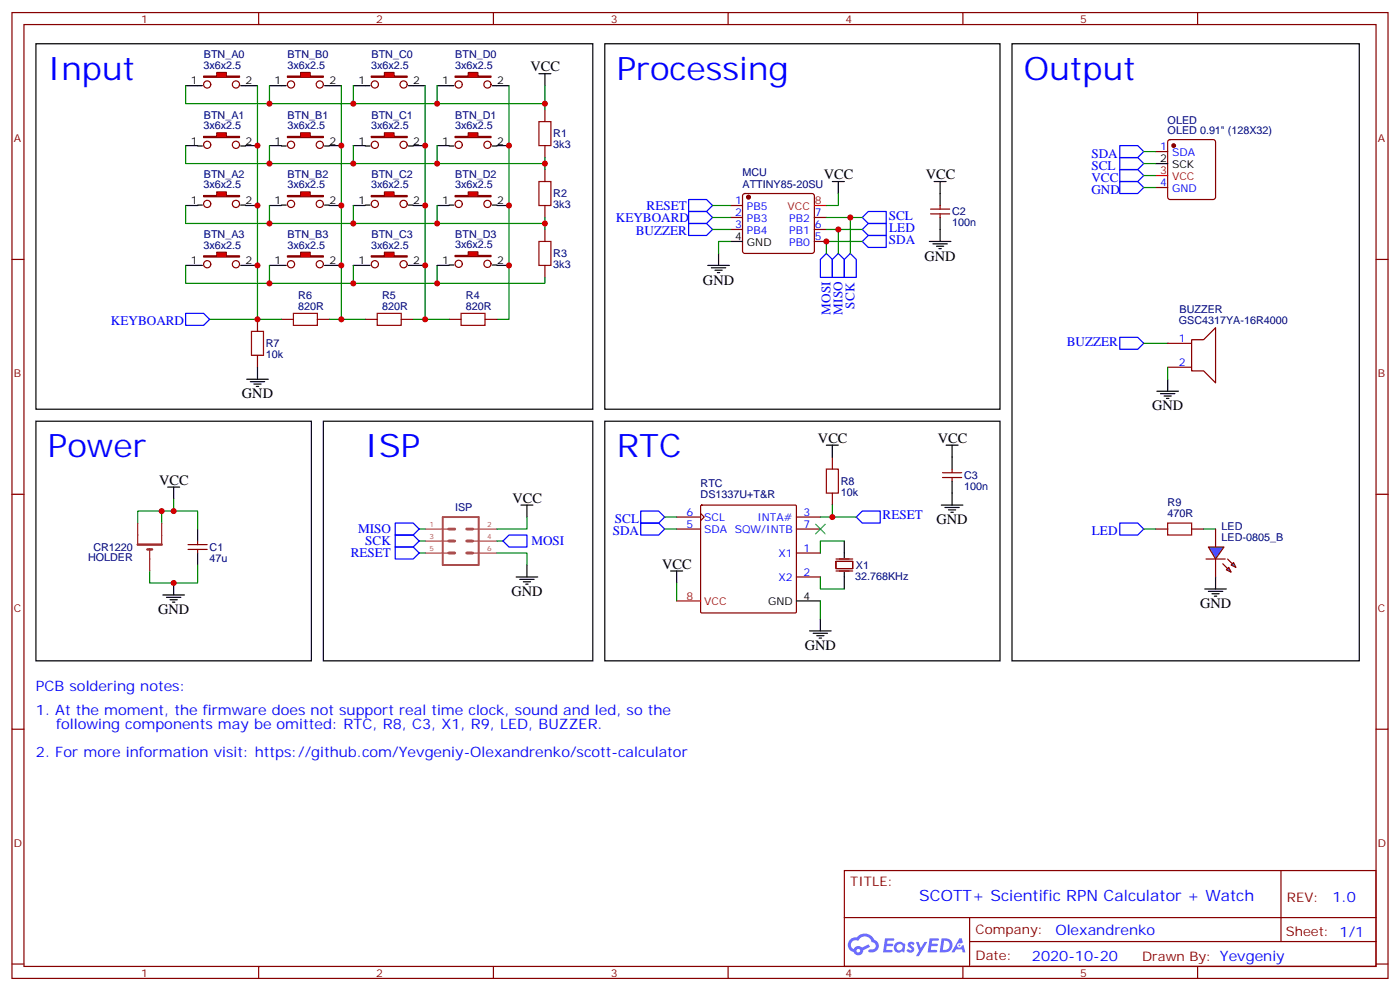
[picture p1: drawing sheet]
<svg xmlns="http://www.w3.org/2000/svg" width="412mm" height="292mm" viewBox="0 0 412 292" stroke-linecap="round" stroke-linejoin="round" font-family="sans-serif">
<g fill="none" stroke="#870000" stroke-width=".35">
<path d="M3.5 3.7h405.4v284.3h-405.4zM7.1 7.2h398.2v277.3h-398.2zM76.2 3.7v3.5M145.3 3.7v3.5M214.5 3.7v3.5M283.6 3.7v3.5M352.8 3.7v3.5M3.5 76.4h3.6M405.3 76.4h3.6M3.5 145.5h3.6M405.3 145.5h3.6M3.5 214.7h3.6"/>
<path d="M405.3 214.7h3.6M248.7 256.3h156.6v28.2h-156.6zM377.3 256.3v20.9M248.7 270.1h156.5M285.6 277.2h119.6M285.6 270.1v14.2M3.5 283.8h3.6M76.2 284.5v3.5M145.3 284.5v3.5M214.5 284.5v3.5M283.6 284.5v3.5M352.8 284.5v3.5"/>
<path d="M405.3 283.8h3.6"/>
</g>
<g fill="#5487ff">
<path d="M267.7 277.5a1.22 1.22 0 0 1 1.7 .2l-.4 .6a.47 .47 0 0 0-.3-.4 .47 .47 0 0 0-.5 .2l.1 .2a1.14 1.14 0 0 1 .8 1.8 1.14 1.14 0 0 1-1.9 0l-.2-.2 .5-.6 .7 .5a.29 .29 0 0 0 .3-.3 .29 .29 0 0 0-.2-.3 1.04 1.04 0 0 1-.6-1.7z"/>
<path d="M260.7 276.2h2.4l.3 .2-.2 .5-1.8 .1-.1 .8h1.5l.3 .4-.3 .4h-1.6l-.2 1.1h1.7l.2 .3-.2 .3-2.6 .1z"/>
<path d="M273.8 276.2h2.4l.3 .2-.1 .5-1.8 .1-.2 .8h1.6l.3 .4-.4 .4-1.6-.1-.1 1.1 1.7 .1 .2 .3-.2 .3-2.6 .1z"/>
<path d="M282.6 276.2h.7l.3 1.3-.6 .3a.69 .69 0 0 0-1 .3 .69 .69 0 0 0 .4 .9 .69 .69 0 0 0 .9-.6l.5-.2 .6 2.2h-.8l-.2-.9h-1.8l-.5 .9h-.8z"/>
<path d="M269.8 277.3h.8l.6 1.8 1.1-1.8h.9l-2.6 4.2h-.8l.9-1.5z"/>
<path d="M277.4 276.2l-.6 4.2h1.3a2.11 2.11 0 0 0 2.5-2.1 2.11 2.11 0 0 0-2.5-2.1zM278.1 277a1.39 1.39 0 0 1 1.7 1.4 1.39 1.39 0 0 1-1.8 1.2h-.3z"/>
<path d="M263.7 277.8a1.54 1.54 0 0 0-.1 2.2 1.54 1.54 0 0 0 2.2 .1l.6 .3 .3-2.3-.2-.3h-.4a1.49 1.49 0 0 0-2.4 0zM264 278.8a.94 .94 0 0 1 1.8 0 .94 .94 0 0 1-1.8 0z"/>
<path d="M250.4 276.6a2.18 2.18 0 0 0 1.1 3.7 1.44 1.44 0 0 0 1.6 .9 1.44 1.44 0 0 0 1.2-1.4l2-1.1-.5-.7-1.9 1a1.47 1.47 0 0 0-2.4 .4 1.39 1.39 0 0 1-.7-1.9 1.39 1.39 0 0 1 2-.5 2.12 2.12 0 0 1 2.2-1.3 2.12 2.12 0 0 1 1.9 1.7 1.14 1.14 0 0 1 1.1 1.4 1.14 1.14 0 0 1-1.7 .7 .43 .43 0 0 0-.5 .4 .43 .43 0 0 0 .4 .5 1.98 1.98 0 0 0 2.5-1.2 1.98 1.98 0 0 0-1.2-2.6 3.1 3.1 0 0 0-5.3-.6l-.9 .1zM252.3 279.9a.55 .55 0 0 1 1.1 0 .55 .55 0 0 1-1.1 0z"/>
<circle cx="282.6" cy="278.3" r=".26"/>
</g>
<path d="M340.4 44.6h3.6M340.4 55.2h3.6M344.2 41.3l.5-.2h12.7l.5 .2 .2 .5v16.2l-.3 .5-.4 .2h-12.7l-.5-.2-.2-.5v-16.2z" fill="none" stroke="#870000" stroke-width=".35"/>
<circle cx="345.7" cy="42.9" r=".53" fill="#870000" stroke="#870000" stroke-width=".35"/>
<path d="M54.7 25.2h3.5M72.3 25.2h3.5M340.4 48.2h3.6M153.5 148.7h3.5M155.2 148.7v3.5M152 169.9h6.4M153.1 170.6h4.2M154.2 171.3h2.1M154.9 172h.7M155.2 166.3v3.6" fill="none" stroke="#000" stroke-width=".35"/>
<path d="M340.4 51.7h3.6" fill="none" stroke="#f00" stroke-width=".35"/>
<path d="M130.4 152.2h10.6v14.1h-10.6z" fill="none" stroke="#a64a4a" stroke-width=".56"/>
<path d="M132.2 159.3h1.7M132.2 155.8h1.7M137.5 159.3h1.7M137.5 155.8h1.7M132.2 162.8h1.7M137.5 162.8h1.7" fill="none" stroke="#a64a4a" stroke-width=".85"/>
<path d="M125.2 155.8h7M125.2 159.3h7M139.5 155.8h6.9M139.5 159.3h6.9M125.2 162.8h7M139.5 162.8h6.9" fill="none" stroke="#a64a4a" stroke-width=".35"/>
<path d="M123.5 159.3h1.7M123.5 155.8h1.7M146.4 159.3h1.8M155.2 152.2v3.6h-8.8M123.5 162.8h1.7M146.4 162.8h8.8v3.5" fill="none" stroke="#008700" stroke-width=".35"/>
<path d="M116.4 154h5.3l1.8 1.8-1.8 1.7h-5.3zM116.4 157.5h5.3l1.8 1.8-1.8 1.7h-5.3zM148.2 159.3l1.7-1.8h5.3v3.5h-5.3zM116.4 161h5.3l1.8 1.8-1.8 1.8h-5.3z" fill="none" stroke="#00f" stroke-width=".35"/>
<path d="M60 22.4h3.9v-1.1h2.8v1.1h3.9v.4h-10.6z" fill="#f00" stroke="#870000" stroke-width=".35"/>
<g fill="none" stroke="#870000" stroke-width=".35">
<circle cx="61" cy="24.9" r="1.06"/>
<circle cx="69.5" cy="24.9" r="1.06"/>
</g>
<path d="M58.2 25.2h1.4M70.9 25.2h1.4M54.7 42.9h3.5M72.3 42.9h3.5" fill="none" stroke="#000" stroke-width=".35"/>
<path d="M60 40.2h3.9v-1.1h2.8v1.1h3.9v.3h-10.6z" fill="#f00" stroke="#870000" stroke-width=".35"/>
<g fill="none" stroke="#870000" stroke-width=".35">
<circle cx="61" cy="42.6" r="1.06"/>
<circle cx="69.5" cy="42.6" r="1.06"/>
</g>
<path d="M58.2 43h1.4M70.9 43h1.4M54.7 60.5h3.5M72.3 60.5h3.5" fill="none" stroke="#000" stroke-width=".35"/>
<path d="M60 57.6h3.9v-1.1h2.8v1.1h3.9v.3h-10.6z" fill="#f00" stroke="#870000" stroke-width=".35"/>
<g fill="none" stroke="#870000" stroke-width=".35">
<circle cx="61" cy="60" r="1.06"/>
<circle cx="69.5" cy="60" r="1.06"/>
</g>
<path d="M54.7 78.1h3.5M58.2 60.4h1.4M70.9 60.4h1.4M72.3 78.1h3.5" fill="none" stroke="#000" stroke-width=".35"/>
<path d="M60 75.3h3.9v-1h2.8v1h3.9v.4h-10.6z" fill="#f00" stroke="#870000" stroke-width=".35"/>
<g fill="none" stroke="#870000" stroke-width=".35">
<circle cx="61" cy="77.8" r="1.06"/>
<circle cx="69.5" cy="77.8" r="1.06"/>
</g>
<path d="M79.4 25.2h3.5M97 25.2h3.5M58.2 78.1h1.4M70.9 78.1h1.4" fill="none" stroke="#000" stroke-width=".35"/>
<path d="M84.7 22.4h3.8v-1.1h2.9v1.1h3.8v.4h-10.5z" fill="#f00" stroke="#870000" stroke-width=".35"/>
<g fill="none" stroke="#870000" stroke-width=".35">
<circle cx="85.7" cy="24.9" r="1.06"/>
<circle cx="94.2" cy="24.9" r="1.06"/>
</g>
<path d="M82.9 25.2h1.4M95.6 25.2h1.4M79.4 60.5h3.5M97 60.5h3.5" fill="none" stroke="#000" stroke-width=".35"/>
<path d="M84.7 57.6h3.8v-1.1h2.9v1.1h3.8v.3h-10.5z" fill="#f00" stroke="#870000" stroke-width=".35"/>
<g fill="none" stroke="#870000" stroke-width=".35">
<circle cx="85.7" cy="60" r="1.06"/>
<circle cx="94.2" cy="60" r="1.06"/>
</g>
<path d="M79.4 78.1h3.5M82.9 60.4h1.4M95.6 60.4h1.4M97 78.1h3.5" fill="none" stroke="#000" stroke-width=".35"/>
<path d="M84.7 75.3h3.8v-1h2.9v1h3.8v.4h-10.5z" fill="#f00" stroke="#870000" stroke-width=".35"/>
<g fill="none" stroke="#870000" stroke-width=".35">
<circle cx="85.7" cy="77.8" r="1.06"/>
<circle cx="94.2" cy="77.8" r="1.06"/>
</g>
<path d="M79.4 42.9h3.5M97 42.9h3.5M82.9 78.1h1.4M95.6 78.1h1.4" fill="none" stroke="#000" stroke-width=".35"/>
<path d="M84.7 40.2h3.8v-1.1h2.9v1.1h3.8v.3h-10.5z" fill="#f00" stroke="#870000" stroke-width=".35"/>
<g fill="none" stroke="#870000" stroke-width=".35">
<circle cx="85.7" cy="42.6" r="1.06"/>
<circle cx="94.2" cy="42.6" r="1.06"/>
</g>
<path d="M104.1 25.2h3.5M121.7 25.2h3.5M82.9 43h1.4M95.6 43h1.4" fill="none" stroke="#000" stroke-width=".35"/>
<path d="M109.4 22.4h3.8v-1.1h2.9v1.1h3.8v.4h-10.5z" fill="#f00" stroke="#870000" stroke-width=".35"/>
<g fill="none" stroke="#870000" stroke-width=".35">
<circle cx="110.4" cy="24.9" r="1.06"/>
<circle cx="118.9" cy="24.9" r="1.06"/>
</g>
<path d="M107.6 25.2h1.4M120.3 25.2h1.4M104.1 42.9h3.5M121.7 42.9h3.5" fill="none" stroke="#000" stroke-width=".35"/>
<path d="M109.4 40.2h3.8v-1.1h2.9v1.1h3.8v.3h-10.5z" fill="#f00" stroke="#870000" stroke-width=".35"/>
<g fill="none" stroke="#870000" stroke-width=".35">
<circle cx="110.4" cy="42.6" r="1.06"/>
<circle cx="118.9" cy="42.6" r="1.06"/>
</g>
<path d="M107.6 43h1.4M120.3 43h1.4M104.1 60.5h3.5M121.7 60.5h3.5" fill="none" stroke="#000" stroke-width=".35"/>
<path d="M109.4 57.6h3.8v-1.1h2.9v1.1h3.8v.3h-10.5z" fill="#f00" stroke="#870000" stroke-width=".35"/>
<g fill="none" stroke="#870000" stroke-width=".35">
<circle cx="110.4" cy="60" r="1.06"/>
<circle cx="118.9" cy="60" r="1.06"/>
</g>
<path d="M104.1 78.1h3.5M107.6 60.4h1.4M120.3 60.4h1.4M121.7 78.1h3.5" fill="none" stroke="#000" stroke-width=".35"/>
<path d="M109.4 75.3h3.8v-1h2.9v1h3.8v.4h-10.5z" fill="#f00" stroke="#870000" stroke-width=".35"/>
<g fill="none" stroke="#870000" stroke-width=".35">
<circle cx="110.4" cy="77.8" r="1.06"/>
<circle cx="118.9" cy="77.8" r="1.06"/>
</g>
<path d="M128.8 25.2h3.5M146.4 25.2h3.5M107.6 78.1h1.4M120.3 78.1h1.4" fill="none" stroke="#000" stroke-width=".35"/>
<path d="M134.1 22.4h3.8v-1.1h2.9v1.1h3.8v.4h-10.5z" fill="#f00" stroke="#870000" stroke-width=".35"/>
<g fill="none" stroke="#870000" stroke-width=".35">
<circle cx="135.1" cy="24.9" r="1.06"/>
<circle cx="143.6" cy="24.9" r="1.06"/>
</g>
<path d="M132.3 25.2h1.4M145 25.2h1.4M128.8 42.9h3.5M146.4 42.9h3.5" fill="none" stroke="#000" stroke-width=".35"/>
<path d="M134.1 40.2h3.8v-1.1h2.9v1.1h3.8v.3h-10.5z" fill="#f00" stroke="#870000" stroke-width=".35"/>
<g fill="none" stroke="#870000" stroke-width=".35">
<circle cx="135.1" cy="42.6" r="1.06"/>
<circle cx="143.6" cy="42.6" r="1.06"/>
</g>
<path d="M132.3 43h1.4M145 43h1.4M128.8 60.5h3.5M146.4 60.5h3.5" fill="none" stroke="#000" stroke-width=".35"/>
<path d="M134.1 57.6h3.8v-1.1h2.9v1.1h3.8v.3h-10.5z" fill="#f00" stroke="#870000" stroke-width=".35"/>
<g fill="none" stroke="#870000" stroke-width=".35">
<path d="M160.5 32.3v3.5M160.5 42.9v3.5M160.5 49.9v3.5M219 57.2l.4-.2h19.8l.5 .2 .2 .5v16.2l-.2 .5-.5 .2h-19.8l-.5-.2-.2-.5v-16.2zM160.5 60.5v3.5M160.5 67.6v3.5M160.5 78.1v3.6M215.2 60.5h3.5M215.2 64h3.5M215.2 67.6h3.5M239.9 64h3.5M239.9 67.6h3.5"/>
<path d="M239.9 71.1h3.5M274.1 63h5.7M274.1 61.6h5.7M276.9 60.5v1.1M276.9 63v1M75.8 94v3.5M82.9 94h3.5M93.5 94h3.5M107.6 94h3.5M118.2 94h3.5M132.3 94h3.5M142.9 94h3.5"/>
<path d="M75.8 104.6v3.5M277.6 139.2h5.7M280.5 138.1v1.1M58.2 159.3v1M277.6 140.6h5.7M280.5 140.6v1M340.4 155.8h3.6M351 155.8h3.5M55.4 161.7h5.6M55.4 160.3h5.6M58.2 161.7v1.1"/>
<circle cx="135.1" cy="60" r="1.06"/>
<circle cx="143.6" cy="60" r="1.06"/>
</g>
<g fill="none" stroke="#000" stroke-width=".35">
<path d="M158.7 21.7h3.6M160.5 21.7v3.5M245.2 53.4h3.5M246.9 53.4v3.6M275.2 53.4h3.5M276.9 53.4v7.1M132.3 60.4h1.4M145 60.4h1.4M208.5 78.1h6.3M209.5 78.8h4.3M210.6 79.6h2.1M211.7 74.6v3.5"/>
<path d="M215.2 71.1h3.5M273.8 71.1h6.3M274.8 71.8h4.2M275.9 72.5h2.1M276.6 73.2h.7M276.9 64v7.1M211.3 80.3h.7M72.7 111.7h6.3M73.7 112.4h4.3M74.8 113.1h2.1M75.5 113.8h.7M75.8 108.1v3.6"/>
<path d="M340.8 115.2h6.3M341.8 115.9h4.3M342.9 116.6h2.1M343.6 117.3h.7M344 111.7v3.5M278.7 131.1h3.5M280.5 131.1v7M49.4 143.4h3.5M51.2 143.4v3.5M58.2 155.8v3.5M277.3 148.7h6.3M278.3 149.4h4.3"/>
<path d="M279.4 150.1h2.1M280.1 150.8h.7M280.5 141.6v7.1M48 175.2h6.3M49 175.9h4.3M50.1 176.6h2.1M50.8 177.3h.7M51.2 171.6v3.6M58.2 162.8v3.5M354.9 173.4h6.3M356 174.1h4.2M357 174.8h2.1"/>
<path d="M357.7 175.5h.7M358.1 169.9v3.5"/>
</g>
<g fill="none" stroke="#008700" stroke-width=".35">
<path d="M75.8 25.2v68.8M79.4 25.2v5.3M100.5 25.2v68.8M104.1 25.2v5.3M128.8 25.2v5.3M149.9 25.2v68.8h-3.5M160.5 25.2v7.1M79.4 42.9v5.3M104.1 42.9v5.3M128.8 42.9v5.3M246.9 57v3.5h-3.5M336.9 44.6h3.5"/>
<path d="M336.9 48.2h3.5M336.9 51.7h3.5M336.9 55.2h3.5M54.7 60.5v5.3h105.8M79.4 60.5v5.3M79.4 78.1v5.3M104.1 60.5v5.3M128.8 60.5v5.3M128.8 78.1v5.3M209.9 64h5.3M209.9 67.6h5.3M209.9 60.5h5.3"/>
<path d="M215.2 71.1h-3.5v3.5M243.4 64h10.6M243.4 71.1h10.6M243.4 67.6h10.6M61.7 94h21.2M97 94h10.6M121.7 94h10.6M336.9 101.1h7.1M336.9 155.8h3.5M354.5 155.8h3.6"/>
</g>
<path d="M158.7 35.8h3.6v7.1h-3.6zM158.7 53.4h3.6v7.1h-3.6zM158.7 71.1h3.6v7h-3.6zM74.1 97.5h3.5v7.1h-3.5zM86.4 92.3h7.1v3.5h-7.1zM111.1 92.3h7.1v3.5h-7.1zM135.8 92.3h7.1v3.5h-7.1zM344 154h7v3.5h-7z" fill="none" stroke="#a10000" stroke-width=".35"/>
<g fill="none" stroke="#00f" stroke-width=".35">
<path d="M202.8 58.7h5.3l1.8 1.8-1.8 1.8h-5.3zM329.8 42.9h5.3l1.8 1.7-1.8 1.8h-5.3zM329.8 46.4h5.3l1.8 1.8-1.8 1.7h-5.3zM329.8 49.9h5.3l1.8 1.8-1.8 1.7h-5.3zM329.8 53.4h5.3l1.8 1.8-1.8 1.8h-5.3zM202.8 62.3h5.3l1.8 1.7-1.8 1.8h-5.3zM202.8 65.8h5.3l1.8 1.8-1.8 1.7h-5.3zM254 64l1.8-1.7h5.3v3.5h-5.3zM254 67.6l1.8-1.8h5.3v3.5h-5.3zM255.8 69.3h5.3v3.5h-5.3l-1.8-1.7zM54.7 92.3h5.3l1.7 1.7-1.7 1.8h-5.3zM329.8 99.3h5.3l1.8 1.8-1.8 1.7h-5.3z"/>
<path d="M329.8 154h5.3l1.8 1.8-1.8 1.7h-5.3z"/>
</g>
<circle cx="220.5" cy="58" r=".53" fill="#870000" stroke="#870000" stroke-width=".35"/>
<path d="M239.9 60.5h3.5" fill="none" stroke="#f00" stroke-width=".35"/>
<path d="M356 161h4.5l-2.4 3.6z" fill="#09f" stroke="#870000" stroke-width=".35"/>
<path d="M355.2 164.6h5.7z" fill="#f00" stroke="#870000" stroke-width=".35"/>
<g fill="#870000" stroke="#870000" stroke-width=".35">
<path d="M361.6 164.6l1.4 1.4z"/>
<path d="M360.2 166l1.4 1.4z"/>
</g>
<g fill="#09f" stroke="#870000" stroke-width=".35">
<path d="M362.7 166.3l.7-.7 .7 1.4z"/>
<path d="M361.2 167.7l.7-.7 .8 1.5z"/>
</g>
<path d="M358.1 155.8v5.2M358.1 164.6v5.3" fill="none" stroke="#870000" stroke-width=".35"/>
<path d="M241.7 76.4l1.7-1.8 1.8 1.8v5.3h-3.5zM246.9 74.6l1.8 1.8v5.3h-3.5v-5.3zM250.5 74.6l1.7 1.8v5.3h-3.5v-5.3z" fill="none" stroke="#00f" stroke-width=".35"/>
<path d="M243.4 71.1v3.5M246.9 67.6v7M250.5 64v10.6" fill="none" stroke="#008700" stroke-width=".35"/>
<path d="M128.8 78.1h3.5M146.4 78.1h3.5" fill="none" stroke="#000" stroke-width=".35"/>
<path d="M134.1 75.2h3.8v-1.1h2.9v1.1h3.8v.4h-10.5z" fill="#f00" stroke="#870000" stroke-width=".35"/>
<g fill="none" stroke="#870000" stroke-width=".35">
<path d="M344 101.1h7M344 108.1h7M351 100h3.5l3.6-3.5v16.2l-3.6-3.5h-3.5zM245.2 134.6v3.5M199.3 152.2h7.1M199.3 155.8h7.1M206.4 151.2l1 1-1 1.1M206.4 148.9l.3-.2h27.5l.3 .2 .1 31.2-.2 .3h-27.7l-.3-.1zM234.6 152.2h7.1M234.6 155.8h7.1M245.2 145.2v3.5M234.6 162.8h7.1"/>
<path d="M234.6 169.9h7.1M246.2 165.3h5v2.1h-5zM246.2 168.1h5M246.2 164.6h5"/>
<circle cx="135.1" cy="77.7" r="1.06"/>
<circle cx="143.6" cy="77.7" r="1.06"/>
</g>
<g fill="none" stroke="#000" stroke-width=".35">
<path d="M10.6 12.9h164v107.6h-164zM178.2 12.9h116.4v107.6h-116.4zM298.1 12.9h102.3v181.7h-102.3zM132.3 78h1.4M145 78h1.4M10.6 124h81.1v70.6h-81.1zM95.2 124h79.4v70.6h-79.4zM178.2 124h116.4v70.6h-116.4zM243.4 131.1h3.5M245.2 131.1v3.5M248.7 159.3v4.9M197.6 168.1h3.5"/>
<path d="M199.3 168.1v3.5M234.6 176.9h7.1M248.7 168.5v4.9M238.5 185.7h6.3M239.5 186.4h4.3M240.6 187.1h2.1M241.3 187.9h.7M241.7 182.2v3.5"/>
</g>
<g fill="none" stroke="#008700" stroke-width=".35">
<path d="M54.7 25.2v5.3h105.8M125.2 25.2v68.8M54.7 42.9v5.3h105.8v-1.8M160.5 48.2v1.7M54.7 78.1v5.3h105.8v-1.7M104.1 78.1v5.3M160.5 64v3.6M344 108.1v3.6M40.6 154v-3.5h7v3.5M47.6 150.5h10.6v5.3M51.2 146.9v3.6M195.8 152.2h3.5"/>
<path d="M195.8 155.8h3.5M241.7 152.2h10.5M245.2 148.7v3.5M248.7 159.3h-7v3.5M58.2 166.3v5.3h-14.1v-3.5M199.3 171.6v5.3M241.7 169.9v3.5h7M241.7 176.9v5.3"/>
</g>
<path d="M199.3 176.9h7.1" fill="none" stroke="#f00" stroke-width=".35"/>
<path d="M188.7 150.5h5.3l1.8 1.7-1.8 1.8h-5.3zM188.7 154h5.3l1.8 1.8-1.8 1.7h-5.3zM252.2 152.2l1.8-1.7h5.3v3.5h-5.3z" fill="none" stroke="#00f" stroke-width=".35"/>
<path d="M240.2 154.3l2.9 2.9M243.1 154.3l-2.9 2.9" fill="none" stroke="#3c3" stroke-width=".35"/>
<path d="M40.6 160.3h7M43.4 161.7h1.4" fill="none" stroke="#8c2424" stroke-width=".71"/>
<path d="M40.6 154v6.3M47.6 154v6.3M44.1 161.7v6.4" fill="none" stroke="#8c2424" stroke-width=".35"/>
<path d="M243.4 138.1h3.5v7.1h-3.5z" fill="none" stroke="#a10000" stroke-width=".35"/>
<g fill="#c00">
<circle cx="79.4" cy="65.8" r=".88"/>
<circle cx="104.1" cy="65.8" r=".88"/>
<circle cx="128.8" cy="65.8" r=".88"/>
<circle cx="75.8" cy="78.1" r=".88"/>
<circle cx="75.8" cy="94" r=".88"/>
<circle cx="100.5" cy="94" r=".88"/>
<circle cx="243.4" cy="71.1" r=".88"/>
<circle cx="246.9" cy="67.6" r=".88"/>
<circle cx="250.5" cy="64" r=".88"/>
<circle cx="149.9" cy="78.1" r=".88"/>
<circle cx="51.2" cy="150.5" r=".88"/>
<circle cx="47.6" cy="150.5" r=".88"/>
<circle cx="51.2" cy="171.6" r=".88"/>
<circle cx="75.8" cy="60.5" r=".88"/>
<circle cx="100.5" cy="60.5" r=".88"/>
<circle cx="100.5" cy="42.9" r=".88"/>
<circle cx="100.5" cy="78.1" r=".88"/>
<circle cx="125.2" cy="42.9" r=".88"/>
<circle cx="125.2" cy="60.5" r=".88"/>
<circle cx="125.2" cy="78.1" r=".88"/>
<circle cx="149.9" cy="60.5" r=".88"/>
<circle cx="149.9" cy="42.9" r=".88"/>
<circle cx="125.2" cy="94" r=".88"/>
<circle cx="79.4" cy="30.5" r=".88"/>
<circle cx="104.1" cy="30.5" r=".88"/>
<circle cx="128.8" cy="30.5" r=".88"/>
<circle cx="75.8" cy="42.9" r=".88"/>
<circle cx="160.5" cy="30.5" r=".88"/>
<circle cx="79.4" cy="48.2" r=".88"/>
<circle cx="104.1" cy="48.2" r=".88"/>
<circle cx="128.8" cy="48.2" r=".88"/>
<circle cx="160.5" cy="48.2" r=".88"/>
<circle cx="160.5" cy="65.8" r=".88"/>
<circle cx="79.4" cy="83.4" r=".88"/>
<circle cx="128.8" cy="83.4" r=".88"/>
<circle cx="104.1" cy="83.4" r=".88"/>
<circle cx="245.2" cy="152.2" r=".88"/>
</g>
<g font-size="9.5" fill="#00f">
<text x="14.1" y="23.5">Input</text>
<text x="181.7" y="23.5">Processing</text>
<text x="301.6" y="23.5">Output</text>
<text x="14.1" y="134.6">Power</text>
<text x="107.6" y="134.6">ISP</text>
<text x="181.7" y="134.6">RTC</text>
</g>
<text font-size="4.6" fill="#00f" x="270.8" y="265.3">SCOTT+ Scientific RPN Calculator + Watch</text>
<g font-size="4.2">
<text x="156.3" y="21">VCC</text>
<text x="242.7" y="52.7">VCC</text>
<text x="272.7" y="52.7">VCC</text>
<text x="272.3" y="76.7">GND</text>
<text x="207.1" y="83.8">GND</text>
<text x="71.3" y="117.3">GND</text>
<text x="339.4" y="120.8">GND</text>
<text x="240.9" y="130.4">VCC</text>
<text x="276.2" y="130.4">VCC</text>
<text x="46.9" y="142.7">VCC</text>
<text x="151" y="148">VCC</text>
<text x="275.9" y="154.3">GND</text>
<text x="195.1" y="167.4">VCC</text>
<text x="150.6" y="175.5">GND</text>
<text x="353.5" y="179">GND</text>
<text x="46.6" y="180.8">GND</text>
<text x="237.1" y="191.4">GND</text>
</g>
<g font-size="4.2" fill="#00f">
<text x="10.6" y="203.4">PCB soldering notes:</text>
<text x="10.6" y="210.4">1. At the moment, the firmware does not support real time clock, sound and led, so the</text>
<text x="16.5" y="214.7">following components may be omitted: RTC, R8, C3, X1, R9, LED, BUZZER.</text>
<text x="10.6" y="222.8">2. For more information visit: https://github.com/Yevgeniy-Olexandrenko/scott-calculator</text>
<text x="392.5" y="265.6">1.0</text>
<text x="310.9" y="275.1">Olexandrenko</text>
<text x="304" y="282.9">2020-10-20</text>
</g>
<g font-size="3.9" fill="#00f">
<text x="321.5" y="46.4">SDA</text>
<text x="321.5" y="49.9">SCL</text>
<text x="321.5" y="53.4">VCC</text>
<text x="321.5" y="57">GND</text>
<text x="181.4" y="65.3">KEYBOARD</text>
<text x="190.5" y="61.8">RESET</text>
<text x="261.8" y="64.8">SCL</text>
<text x="187.3" y="69.3">BUZZER</text>
<text x="261.8" y="71.8">SDA</text>
<text x="261.9" y="68.3">LED</text>
<text x="32.7" y="95.8">KEYBOARD</text>
<text x="244.7" y="92.6" transform="rotate(-90 244.7 92.6)">MOSI</text>
<text x="248.2" y="92.6" transform="rotate(-90 248.2 92.6)">MISO</text>
<text x="251.7" y="90.9" transform="rotate(-90 251.7 90.9)">SCK</text>
<text x="314.3" y="101.8">BUZZER</text>
<text x="181.1" y="154">SCL</text>
<text x="260" y="152.9">RESET</text>
<text x="105.5" y="157">MISO</text>
<text x="107.6" y="160.6">SCK</text>
<text x="156.5" y="160.5">MOSI</text>
<text x="180.5" y="157.5">SDA</text>
<text x="321.6" y="157.5">LED</text>
<text x="103.3" y="164.1">RESET</text>
</g>
<g font-size="3.9" fill="#800">
<text x="250.5" y="260.9">TITLE:</text>
<text x="379.1" y="265.6">REV:</text>
<text x="287.4" y="275.1">Company:</text>
<text x="378.7" y="275.7">Sheet: 1/1</text>
<text x="287.4" y="282.8">Date:</text>
<text x="336.4" y="282.8">Drawn By: Yevgeniy</text>
</g>
<g font-size="3.2" fill="#800">
<text x="41.6" y="6.7">1</text>
<text x="110.8" y="6.7">2</text>
<text x="179.9" y="6.7">3</text>
<text x="249.1" y="6.7">4</text>
<text x="318.2" y="6.7">5</text>
<text x="4.1" y="41.8">A</text>
<text x="405.9" y="41.8">A</text>
<text x="4.1" y="110.9">B</text>
<text x="405.9" y="110.9">B</text>
<text x="4.1" y="180.1">C</text>
<text x="405.9" y="180.1">C</text>
<text x="4.1" y="249.2">D</text>
<text x="405.9" y="249.2">D</text>
<text x="41.6" y="287.5">1</text>
<text x="110.8" y="287.5">2</text>
<text x="179.9" y="287.5">3</text>
<text x="249.1" y="287.5">4</text>
<text x="318.2" y="287.5">5</text>
</g>
<g font-size="3.2" fill="#000080">
<text x="60" y="17.2">BTN_A0</text>
<text x="84.7" y="17.2">BTN_B0</text>
<text x="109.4" y="17.2">BTN_C0</text>
<text x="134.1" y="17.2">BTN_D0</text>
<text x="60" y="20.3">3x6x2.5</text>
<text x="84.7" y="20.3">3x6x2.5</text>
<text x="109.4" y="20.3">3x6x2.5</text>
<text x="134" y="20.3">3x6x2.5</text>
<text x="60" y="34.9">BTN_A1</text>
<text x="84.7" y="34.9">BTN_B1</text>
<text x="109.4" y="34.9">BTN_C1</text>
<text x="134.1" y="34.9">BTN_D1</text>
<text x="60" y="38">3x6x2.5</text>
<text x="84.7" y="38">3x6x2.5</text>
<text x="109.4" y="38">3x6x2.5</text>
<text x="134" y="38">3x6x2.5</text>
<text x="163" y="40.4">R1</text>
<text x="344" y="39.3">OLED 0.91&quot; (128X32)</text>
<text x="344" y="36.4">OLED</text>
<text x="163" y="43.6">3k3</text>
<text x="60" y="52.3">BTN_A2</text>
<text x="84.7" y="52.3">BTN_B2</text>
<text x="109.4" y="52.3">BTN_C2</text>
<text x="134.1" y="52.3">BTN_D2</text>
<text x="218.7" y="51.7">MCU</text>
<text x="60" y="55.4">3x6x2.5</text>
<text x="84.7" y="55.4">3x6x2.5</text>
<text x="109.4" y="55.4">3x6x2.5</text>
<text x="134" y="55.4">3x6x2.5</text>
<text x="163" y="58">R2</text>
<text x="218.7" y="55.2">ATTINY85-20SU</text>
<text x="163" y="61.2">3k3</text>
<text x="280.5" y="63.4">C2</text>
<text x="60" y="70.1">BTN_A3</text>
<text x="84.7" y="70.1">BTN_B3</text>
<text x="109.4" y="70.1">BTN_C3</text>
<text x="134.1" y="70">BTN_D3</text>
<text x="280.5" y="66.6">100n</text>
<text x="60" y="73.2">3x6x2.5</text>
<text x="84.7" y="73.2">3x6x2.5</text>
<text x="109.4" y="73.2">3x6x2.5</text>
<text x="134" y="73.1">3x6x2.5</text>
<text x="163" y="75.7">R3</text>
<text x="163" y="78.8">3k3</text>
<text x="87.9" y="88">R6</text>
<text x="112.5" y="88">R5</text>
<text x="137.2" y="88">R4</text>
<text x="87.9" y="91.2">820R</text>
<text x="112.5" y="91.2">820R</text>
<text x="137.2" y="91.2">820R</text>
<text x="347.2" y="95.5">GSC4317YA-16R4000</text>
<text x="347.5" y="92.3">BUZZER</text>
<text x="78.3" y="105.3">10k</text>
<text x="78.3" y="102.1">R7</text>
<text x="206.4" y="143.4">RTC</text>
<text x="247.6" y="142.7">R8</text>
<text x="284" y="141">C3</text>
<text x="206.4" y="146.6">DS1337U+T&amp;R</text>
<text x="247.6" y="145.9">10k</text>
<text x="284" y="144.2">100n</text>
<text x="344" y="149">R9</text>
<text x="134.1" y="150.5">ISP</text>
<text x="344" y="152.2">470R</text>
<text x="359.8" y="159.3">LED-0805_B</text>
<text x="359.8" y="156">LED</text>
<text x="25.9" y="165.3">HOLDER</text>
<text x="27.5" y="162.1">CR1220</text>
<text x="61.7" y="165.4">47u</text>
<text x="61.7" y="162.2">C1</text>
<text x="252.1" y="167.5">X1</text>
<text x="251.9" y="170.7">32.768KHz</text>
</g>
<g font-size="3.2">
<text x="56.2" y="24.9">1</text>
<text x="72.3" y="24.9">2</text>
<text x="80.9" y="24.9">1</text>
<text x="97" y="24.9">2</text>
<text x="105.6" y="24.9">1</text>
<text x="121.7" y="24.9">2</text>
<text x="130.3" y="24.9">1</text>
<text x="146.4" y="24.9">2</text>
<text x="56.2" y="42.6">1</text>
<text x="72.3" y="42.6">2</text>
<text x="80.9" y="42.6">1</text>
<text x="97" y="42.6">2</text>
<text x="105.6" y="42.6">1</text>
<text x="121.7" y="42.6">2</text>
<text x="130.3" y="42.6">1</text>
<text x="146.4" y="42.6">2</text>
<text x="341.8" y="47.8">2</text>
<text x="345.3" y="49.6">SCK</text>
<text x="56.2" y="60">1</text>
<text x="72.3" y="60">2</text>
<text x="80.9" y="60">1</text>
<text x="97" y="60">2</text>
<text x="105.6" y="60">1</text>
<text x="121.7" y="60">2</text>
<text x="130.3" y="60">1</text>
<text x="146.4" y="60">2</text>
<text x="216.5" y="70.7">4</text>
<text x="56.2" y="77.8">1</text>
<text x="72.3" y="77.8">2</text>
<text x="80.9" y="77.8">1</text>
<text x="97" y="77.8">2</text>
<text x="105.6" y="77.8">1</text>
<text x="121.7" y="77.8">2</text>
<text x="130.3" y="77.7">1</text>
<text x="146.4" y="77.7">2</text>
<text x="220" y="72.5">GND</text>
<text x="226.3" y="178">GND</text>
<text x="236.7" y="176.6">4</text>
</g>
<g font-size="3.2" fill="#00f">
<text x="341.8" y="44.3">1</text>
<text x="345.3" y="46">SDA</text>
<text x="341.8" y="54.9">4</text>
<text x="345.3" y="56.6">GND</text>
<text x="216.5" y="60.1">1</text>
<text x="216.5" y="63.7">2</text>
<text x="220" y="61.9">PB5</text>
<text x="220" y="65.4">PB3</text>
<text x="232.5" y="65.4">PB2</text>
<text x="240.1" y="63.7">7</text>
<text x="216.5" y="67.2">3</text>
<text x="220" y="69">PB4</text>
<text x="232.5" y="69">PB1</text>
<text x="240.1" y="70.7">5</text>
<text x="240.1" y="67.2">6</text>
<text x="232.5" y="72.5">PB0</text>
<text x="347.2" y="100.7">1</text>
<text x="347.2" y="107.8">2</text>
<text x="202.2" y="155.4">5</text>
<text x="202.2" y="151.9">6</text>
<text x="207.4" y="153.3">SCL</text>
<text x="223.1" y="153.3">INTA#</text>
<text x="236.7" y="151.9">3</text>
<text x="236.7" y="155.4">7</text>
<text x="207.4" y="156.8">SDA</text>
<text x="216.5" y="156.8">SQW/INTB</text>
<text x="229.3" y="163.9">X1</text>
<text x="236.7" y="162.5">1</text>
<text x="229.3" y="170.9">X2</text>
<text x="236.7" y="169.5">2</text>
</g>
<g font-size="3.2" fill="#f00">
<text x="341.8" y="51.3">3</text>
<text x="345.3" y="53.1">VCC</text>
<text x="232" y="61.9">VCC</text>
<text x="240.1" y="60.1">8</text>
<text x="202.2" y="176.6">8</text>
<text x="207.4" y="178">VCC</text>
</g>
<g font-size="2.1" fill="#a54b4b">
<text x="126.6" y="155.1">1</text>
<text x="143.5" y="155.1">2</text>
<text x="126.6" y="158.6">3</text>
<text x="143.5" y="158.6">4</text>
<text x="126.6" y="162.1">5</text>
<text x="143.5" y="162.1">6</text>
</g>
</svg>
